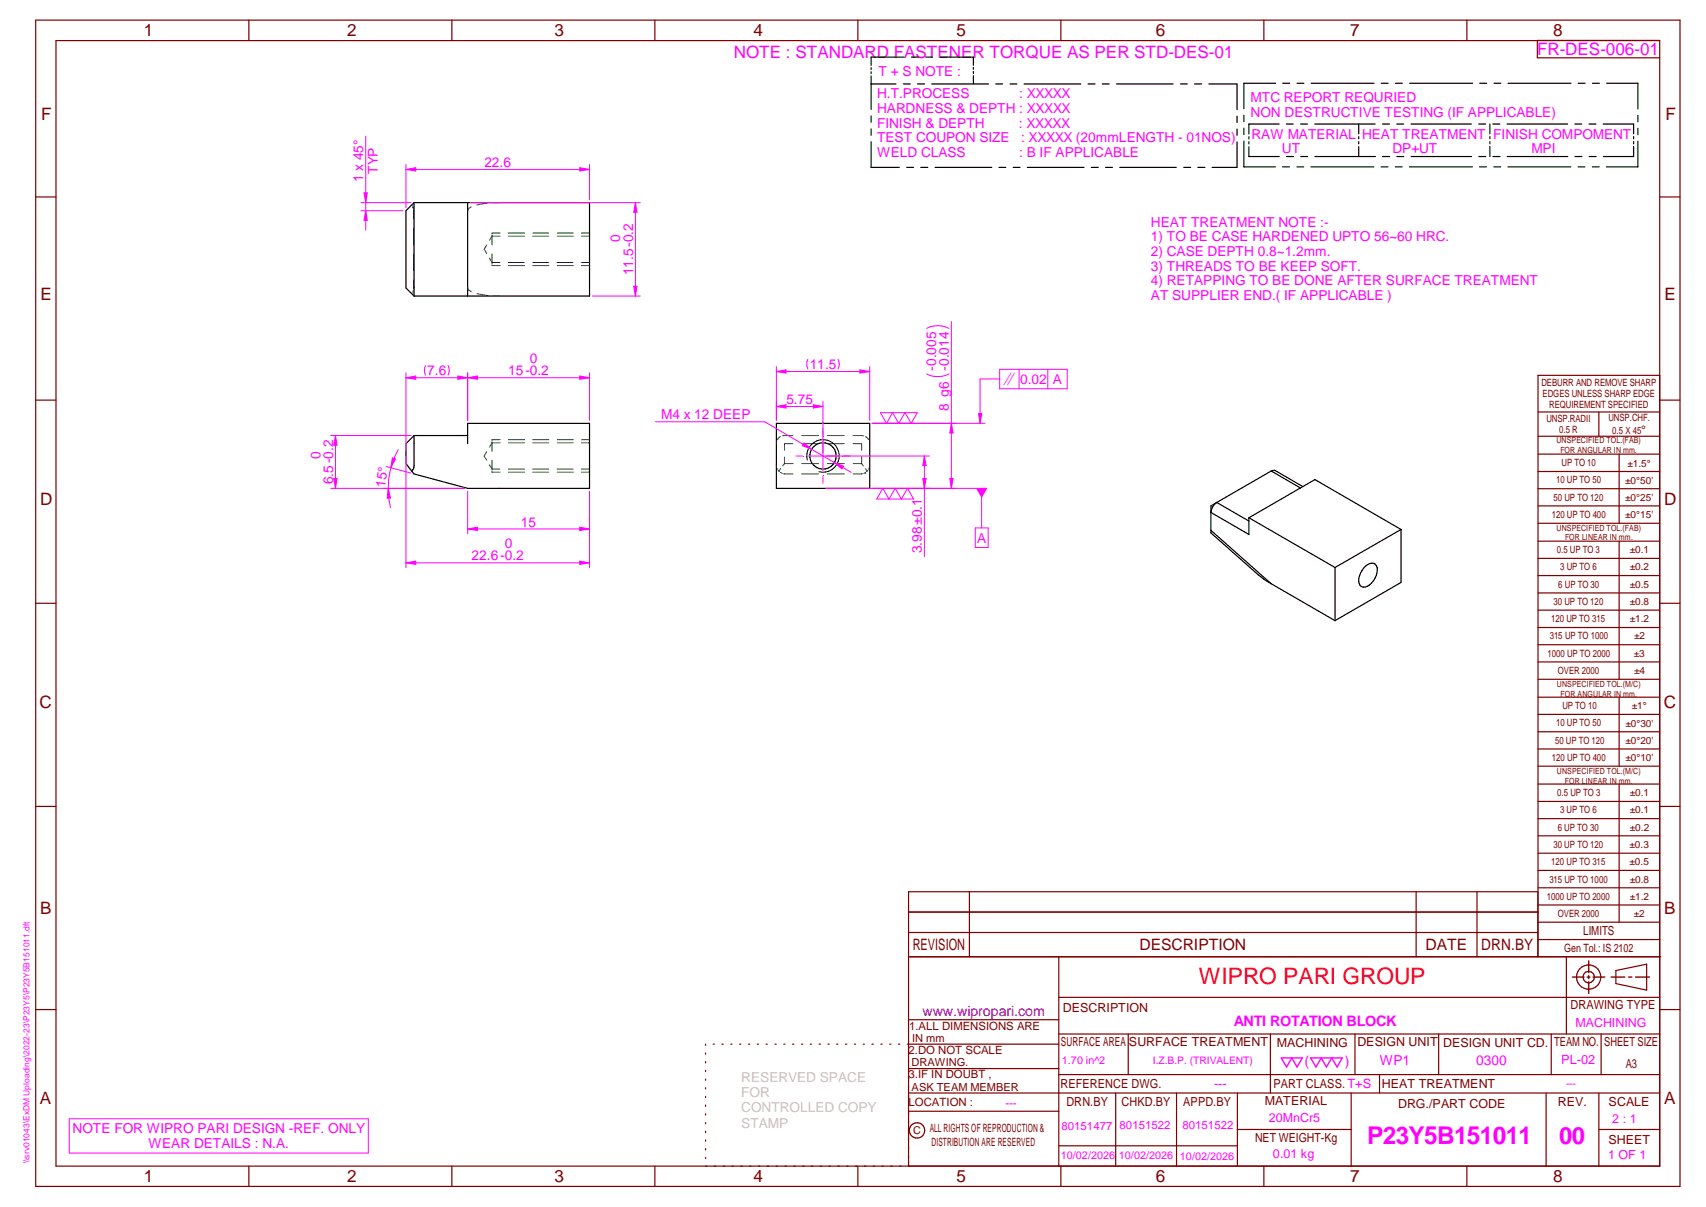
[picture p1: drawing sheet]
<svg xmlns="http://www.w3.org/2000/svg" width="420mm" height="297mm" viewBox="0 0 420 297" stroke-linecap="round" stroke-linejoin="round" font-family="sans-serif">
<g fill="none" stroke="#800000" stroke-width=".3">
<path d="M8.8 5h405v287h-405zM13.8 10h395v277h-395zM61.3 5v5M111.3 5v5M161.3 5v5M211.3 5v5M261.3 5v5M311.3 5v5M361.3 5v5M378.6 9.9v4.3h30.2M8.8 48.5h5M408.8 48.5h5"/>
<path d="M8.8 98.5h5M408.8 92.4h-30v143.1M408.8 98.5h5M378.8 101.4h30M378.8 107.4h30M378.8 111.8h30M378.8 116h30M393.8 101.4v6M398.8 111.8v17M378.8 120.3h30M378.8 124.5h30M378.8 128.8h30"/>
<path d="M378.8 133.2h30M378.8 137.4h30M398.8 133.2v34M8.8 148.5h5M378.8 141.6h30M378.8 145.9h30M378.8 150.2h30M378.8 154.4h30M378.8 158.7h30M408.8 148.5h5M378.8 162.9h30M378.8 167.2h30"/>
<path d="M378.8 171.6h30M378.8 175.8h30M398.8 171.6v17M8.8 198.5h5M378.8 180.1h30M378.8 184.3h30M378.8 188.6h30M378.8 193h30M378.8 197.2h30M398.8 193v33.9M408.8 198.5h5M238.7 219.5v16"/>
<path d="M348.8 219.5v16M363.8 219.5v16M378.8 201.5h30M378.8 205.7h30M378.8 210h30M378.8 214.2h30M378.8 218.5h30M223.8 235.5h185.2M223.8 229.5h154.9M223.8 224.5h154.9M260.8 235.5v51.5M378.7 235.5v-16h-154.9v67.5"/>
<path d="M378.8 222.7h30M378.8 226.9h30M378.8 231.2h30M385.8 235.5v19M398 238.8l7.5-1.5v6.4l-7.5-1.6zM8.8 248.5h5M173.8 257v.3M173.8 259.1v.3M175.6 257h.3M177.8 257h.3M180 257h.3M182.1 257h.3"/>
<path d="M184.4 257h.2M186.5 257h.3M188.7 257h.3M190.9 257h.3M193 257h.3M195.2 257h.3M197.4 257h.3M199.5 257h.3M201.7 257h.3M203.9 257h.3M206.1 257h.3M208.2 257h.4"/>
<path d="M210.4 257h.3M212.6 257h.3M214.7 257h.4M216.9 257h.3M219.1 257h.3M221.3 257h.3M223.8 251h37M260.8 257h-37.3M260.8 245.4h148M260.8 254.5h148M277.9 254.5v10M312.9 254.5v14.5"/>
<path d="M333.7 254.5v10M354.3 254.5v10M382 254.5v10M394.3 254.5v10M408.8 248.5h5M173.8 261.2v.4M173.8 263.4v.3M173.8 265.6v.3M173.8 267.7v.3M173.8 269.8v.3M173.8 271.9v.4M173.8 274.1v.3"/>
<path d="M173.8 276.3v.3M173.8 278.4v.3M223.8 263h37M223.8 273.5h37M260.8 264.5h148M274.8 269v18M289.8 269v18M304.7 278h28.1M304.7 269v18M332.8 269v18M339.8 264.5v4.5M380.8 269v18"/>
<path d="M393.8 269v18M393.8 278h15M408.8 269h-185M61.3 287v5M111.3 287v5M161.3 287v5M173.8 280.5v.3M173.8 282.7v.3M173.8 284.8v.3M211.3 287v5M260.8 282h43.9M261.3 287v5"/>
<path d="M311.3 287v5M361.3 287v5"/>
<circle cx="391.3" cy="240.5" r="2.99"/>
<circle cx="391.3" cy="240.5" r="1.4"/>
<circle cx="225.9" cy="278.2" r="1.89"/>
</g>
<path d="M228.2 92a6.3 6.3 0 0 0 5.5 0M233.7 80.8a5.9 5.9 0 0 0-5.5 0M214.9 104.2h20.6M233.9 117.8h.8l-.4 2.4zM203.4 120.2h32.1M17 275.3h73.7v8.5h-73.7z" fill="none" stroke="#f0f" stroke-width=".25"/>
<path d="M391.3 236.5v2.9M387.3 240.5h2.8M390.9 240.5h.7M391.3 240.1v.7M391.3 241.6v2.9M392.3 240.5h3M396.8 240.5h3.4M401.1 240.5h.8M402.8 240.5h3.5" fill="none" stroke="#800000" stroke-width=".34"/>
<g fill="none" stroke="#000" stroke-width=".3">
<path d="M102 107.2h13.2M102 107.2v7.4l-.1 .5-.5 .8M102 107.2l-2 2v4.9l1.4 1.8M115.2 109.2v-5h30v16h-30l-13.3-3.6-.5-.7M191.2 104.2h23v16h-23zM313.1 115.9l-13.4 7.8M313.1 115.9l1-.1 6.8 4M313.1 115.9l7.2 4.2M298.2 126.1v5l11.7 10.4 3.1 2.1M298.2 130.5l14.8 13.1M298.2 126.1l9.4 5.4v-4.1M299.7 123.7l-1.5 .8v1.6"/>
<path d="M299.7 123.7l7.9 4.5M299.7 123.7a3.2 3.2 0 0 0-1.5 2.4M307.6 127.4l21.2 12.3M307.6 127.4l16.2-9.4 21.2 12.3M328.8 139.7v13M335.8 139.8a2.21 2.21 0 0 1 2.9-.9 3.2 3.2 0 0 1-.5 4.1 2.52 2.52 0 0 1-2.9 1.4 2.54 2.54 0 0 1-.2-3.3zM345 130.3v13l-16.2 9.4M345 130.3l-16.2 9.4M313 143.6l15.8 9.1"/>
<circle cx="202.7" cy="112.2" r="3.2"/>
</g>
<g fill="none" stroke="#008000" stroke-width=".25">
<path d="M119.9 111.1l-.7 1.1 .7 1M120.5 114.4l.7 1h1.9M121.2 108.7v2.4M121.2 113.3v2.4M121.2 116v.2h2M123.2 108.2h-2v.2M123.2 109h-2l-.6 1M125.2 115.4h3.9M125.2 108.2h4M125.2 109h4M125.2 116.2h4M131.2 115.4h3.9"/>
<path d="M131.2 108.2h4M131.2 109h4M131.2 116.2h4M137.2 115.4h3.9M137.2 108.2h4M137.2 109h4M137.2 116.2h4M143.2 115.4h2M143.2 108.2h2M143.2 109h2M143.2 116.2h2M191.2 114.6v.2"/>
<path d="M191.3 115.1l.2 .4M191.3 108.7l-.1 .5M191.6 115.7l.2 .2M191.8 115.9l.2 .1M192.2 107.4l-.7 .8M192.2 116.3l.4 .2M192.3 115.3l-.5 .6M192.9 116.6h2.4M193.2 114.1h2.1M193.2 112.5v1.6M193.2 114.1l-.4 .6M195.3 107.2h-2.6"/>
<path d="M195.3 109.2h-2.1v1.6M197.4 107.2h4.2M197.4 109.2h4.2M197.4 116.6h4.2M197.5 114.1h4.1M203.7 107.2h4.2M203.7 109.2h4.2M203.7 116.6h4.2M203.8 114.1h4.2M210.1 107.2l2.6 .1M210.1 109.2h2.1v1.6M210.1 114.1h2.1"/>
<path d="M212.2 112.4v1.7M212.2 114.1l.4 .6M212.4 116.6h-2.3M213.1 115.3l.5 .6M213.2 116.3l-.5 .2M213.2 116.3h.1M213.2 107.5l.7 .7M213.7 115.7l-.3 .4M214.1 108.7l.1 .5M214.1 115.1h.1M214.1 115.1l-.2 .4M214.2 114.6v.2"/>
</g>
<path d="M198.8 113.2a4 4 0 0 1 3.6-5 4 4 0 0 1 4.3 4.4 4 4 0 0 1-5 3.5" fill="none" stroke="#000" stroke-width=".25"/>
<path d="M233.9 117.8h.8l-.4 2.4z" fill="#f0f"/>
<path d="M234.3 104.2l.4 2.4h-.8z" fill="none" stroke="#f0f" stroke-width=".25"/>
<path d="M234.3 104.2l.4 2.4h-.8z" fill="#f0f"/>
<path d="M234.3 79.1v41.1M191.2 98.8v4.7M202.7 98.8v12.7M191.2 100l2.4-.4v.8z" fill="none" stroke="#f0f" stroke-width=".25"/>
<path d="M191.2 100l2.4-.4v.8z" fill="#f0f"/>
<path d="M200.3 99.6l2.4 .4-2.4 .4z" fill="none" stroke="#f0f" stroke-width=".25"/>
<path d="M200.3 99.6l2.4 .4-2.4 .4z" fill="#f0f"/>
<path d="M191.2 90.2v13.3M191.2 91.4l2.4-.4v.8zM199 88.4a2.89 2.89 0 0 0 0 2.4M206.4 88.4a2.52 2.52 0 0 1 0 2.4M214.2 90.2v13.3M191.2 100h11.5" fill="none" stroke="#f0f" stroke-width=".25"/>
<path d="M191.2 91.4l2.4-.4v.8z" fill="#f0f"/>
<path d="M211.8 91l2.4 .4-2.4 .4z" fill="none" stroke="#f0f" stroke-width=".25"/>
<path d="M211.8 91l2.4 .4-2.4 .4z" fill="#f0f"/>
<path d="M191.2 91.4h23M203.4 112.2h25.5M227.3 117.8h.8l-.4 2.4zM214.9 120.2h14" fill="none" stroke="#f0f" stroke-width=".25"/>
<path d="M227.3 117.8h.8l-.4 2.4z" fill="#f0f"/>
<path d="M227.7 112.2l.4 2.4h-.8z" fill="none" stroke="#f0f" stroke-width=".25"/>
<path d="M227.7 112.2l.4 2.4h-.8z" fill="#f0f"/>
<path d="M100 112.4v27.3M227.7 112.2v24.8M100 138.5l2.4-.4v.8zM145.2 120.9v18.8" fill="none" stroke="#f0f" stroke-width=".25"/>
<path d="M100 138.5l2.4-.4v.8z" fill="#f0f"/>
<path d="M142.8 138.1l2.4 .4-2.4 .4z" fill="none" stroke="#f0f" stroke-width=".25"/>
<path d="M142.8 138.1l2.4 .4-2.4 .4z" fill="#f0f"/>
<path d="M115.2 91.7v11.8M142.8 92.5l2.4 .5-2.4 .3zM145.2 91.7v11.8M100 138.5h45.2" fill="none" stroke="#f0f" stroke-width=".25"/>
<path d="M142.8 92.5l2.4 .5-2.4 .3z" fill="#f0f"/>
<path d="M115.2 93l2.4-.5v.8z" fill="none" stroke="#f0f" stroke-width=".25"/>
<path d="M115.2 93l2.4-.5v.8z" fill="#f0f"/>
<path d="M100 91.7v19.2M104.8 90a2.52 2.52 0 0 0 0 2.3M110.4 90a2.52 2.52 0 0 1 0 2.3M112.8 92.5l2.4 .5-2.4 .3zM115.2 91.7v11.8M115.2 93h30" fill="none" stroke="#f0f" stroke-width=".25"/>
<path d="M112.8 92.5l2.4 .5-2.4 .3z" fill="#f0f"/>
<path d="M100 93l2.4-.5v.8z" fill="none" stroke="#f0f" stroke-width=".25"/>
<path d="M100 93l2.4-.5v.8z" fill="#f0f"/>
<path d="M100 93h15.2M81.4 107.2h19.9M82.6 107.2l.4 2.4h-.8zM81.4 120.2h33.1" fill="none" stroke="#f0f" stroke-width=".25"/>
<path d="M82.6 107.2l.4 2.4h-.8z" fill="#f0f"/>
<path d="M82.2 117.8h.8l-.4 2.4z" fill="none" stroke="#f0f" stroke-width=".25"/>
<path d="M82.2 117.8h.8l-.4 2.4z" fill="#f0f"/>
<path d="M82.6 107.2v13M115.2 120.9v10.5M142.8 129.8l2.4 .4-2.4 .4zM145.2 120.9v10.5" fill="none" stroke="#f0f" stroke-width=".25"/>
<path d="M142.8 129.8l2.4 .4-2.4 .4z" fill="#f0f"/>
<path d="M115.2 130.2l2.4-.4v.8z" fill="none" stroke="#f0f" stroke-width=".25"/>
<path d="M115.2 130.2l2.4-.4v.8z" fill="#f0f"/>
<path d="M95.1 114.8l6.1 1.6M96.6 112.7l.8 .2-1.1 2.2zM94.4 120.2h20.1M115.2 130.2h30" fill="none" stroke="#f0f" stroke-width=".25"/>
<path d="M96.6 112.7l.8 .2-1.1 2.2z" fill="#f0f"/>
<path d="M95.6 120.2l.6 2.4h-.8z" fill="none" stroke="#f0f" stroke-width=".25"/>
<path d="M95.6 120.2l.6 2.4h-.8z" fill="#f0f"/>
<path d="M100 41.7l2.4-.4v.8zM100 40.5v10.6M145.2 40.5v8.6M98.1 110.7a19.7 19.7 0 0 0-1.9 14.2" fill="none" stroke="#f0f" stroke-width=".25"/>
<path d="M102 49.9v23M102 49.9h43.2v23h-43.2M102 49.9l-2 2v19l2 2M115.2 49.9v23" fill="none" stroke="#000" stroke-width=".3"/>
<g fill="none" stroke="#008000" stroke-width=".25">
<path d="M101.4 50.5l.1 .1M101.7 50.9h.1M101.7 50.9l.1 .5M101.9 51.6v2.4M101.9 56.1v4.2M116.1 50.9a1.16 1.16 0 0 0-.9 1M120.1 50l-2.7 .5M121.2 57.9v2.4M121.5 49.9h1.4M123.2 57.4h-2v.2M123.2 58.1h-2l-.6 1M125.2 57.4h4"/>
<path d="M125.2 58.1h4M131.2 57.4h4M131.2 58.1h4M137.2 57.4h4M137.2 58.1h4M143.2 57.4h2M143.2 58.1h2M101.5 72.1l-.1 .1M101.8 71.3l-.1 .5M101.9 68.8v2.3M101.9 62.4v4.2M115.2 70.9l.3 .5 .6 .4"/>
<path d="M117.5 72.3l2.6 .4M119.9 60.3l-.7 1 .7 1.1M120.5 63.5l.7 1.1h1.9M121.2 62.5v2.4M121.2 65.2v.2h2M121.6 72.8l1.3 .1M125.2 64.6h3.9M125.2 65.4h4M131.2 64.6h3.9M131.2 65.4h4M137.2 64.6h3.9M137.2 65.4h4"/>
<path d="M143.2 64.6h2M143.2 65.4h2"/>
</g>
<path d="M100 41.7l2.4-.4v.8z" fill="#f0f"/>
<path d="M142.8 41.3l2.4 .4-2.4 .4z" fill="none" stroke="#f0f" stroke-width=".25"/>
<path d="M142.8 41.3l2.4 .4-2.4 .4z" fill="#f0f"/>
<path d="M100 41.7h45.2M115.9 49.9h41.8M156.5 49.9l.4 2.3h-.8zM145.9 72.9h11.8" fill="none" stroke="#f0f" stroke-width=".25"/>
<path d="M156.5 49.9l.4 2.3h-.8z" fill="#f0f"/>
<path d="M156.1 70.4h.8l-.4 2.5z" fill="none" stroke="#f0f" stroke-width=".25"/>
<path d="M156.1 70.4h.8l-.4 2.5z" fill="#f0f"/>
<path d="M88.9 51.9h10.4M88.9 49.9h12.4M89.7 47.5h.8l-.4 2.4zM156.5 49.9v23" fill="none" stroke="#f0f" stroke-width=".25"/>
<path d="M89.7 47.5h.8l-.4 2.4z" fill="#f0f"/>
<path d="M90.1 51.9l.4 2.3h-.8z" fill="none" stroke="#f0f" stroke-width=".25"/>
<path d="M90.1 51.9l.4 2.3h-.8z" fill="#f0f"/>
<path d="M90.1 33.5v23.1M161.4 103.8h26.9l21.3 12.4M205.5 113.8l2.3 .9-.5 .7z" fill="none" stroke="#f0f" stroke-width=".25"/>
<path d="M205.5 113.8l2.3 .9-.5 .7z" fill="#f0f"/>
<path d="M198 109l1.9 1.6-2.3-.9z" fill="none" stroke="#f0f" stroke-width=".25"/>
<path d="M198 109l1.9 1.6-2.3-.9z" fill="#f0f"/>
<path d="M241.8 120.2v9.7" fill="none" stroke="#f0f" stroke-width=".25"/>
<path d="M240.4 120.2h2.8l-1.4 2.4z" fill="#f0f"/>
<path d="M241.4 93.3v10.9M214.9 120.2h28.1M240.2 129.9h3.2v4.8h-3.2z" fill="none" stroke="#f0f" stroke-width=".25"/>
<path d="M241 101.8h.8l-.4 2.4z" fill="#f0f"/>
<path d="M241.4 93.3h4.8M246.2 90.9h16.6v4.8h-16.6zM251 90.9v4.8M258.1 90.9v4.8M199.1 112.2h7.2M202.7 108.6v7.2M214.9 104.2h27.7M241 101.8h.8l-.4 2.4z" fill="none" stroke="#f0f" stroke-width=".25"/>
<path d="M207.8 112.2h1.3M209.3 112.2h.1" fill="none" stroke="#f0f" stroke-width=".25"/>
<path d="M202.7 105.5h.1M202.7 105.8v1.3" fill="none" stroke="#f0f" stroke-width=".25"/>
<path d="M195.9 112.2h.1M196.2 112.2h1.4" fill="none" stroke="#f0f" stroke-width=".25"/>
<path d="M202.7 117.3v1.4M202.7 118.9v.1M214.7 104.2h10.6M216.8 101.6h9.1l-1.5 2.6-1.5-2.6-1.6 2.6-1.5-2.6-1.5 2.6zM217.4 120.2l1.5 2.6 1.6-2.6 1.5 2.6 1.5-2.6 1.5 2.6h-9.1z" fill="none" stroke="#f0f" stroke-width=".25"/>
<path d="M315.5 260.3h5.2l-1.3 2.3-1.2-2.3-1.3 2.3zM322.8 260.3h7.8l-1.3 2.3-1.3-2.3-1.3 2.3-1.3-2.3-1.3 2.3z" fill="none" stroke="#f0f" stroke-width=".34"/>
<g fill="none" stroke="#000" stroke-width=".3">
<path d="M214.5 16.6v.5M214.5 17.7v.4M214.5 18.7v8.2M222.7 14.1h-8.2v2M224.5 14.1h1.7M228 14.1h1.7M231.5 14.1h8.2v1.9M239.7 16.6v.5M239.7 17.6v.5M239.7 18.6v2.1M214.5 28.5v1.6M214.5 31.7v1.6"/>
<path d="M214.5 34.9v6.3h7M214.5 20.7h6.2M222.5 20.7h1.7M226 20.7h1.7M229.5 20.7h13.9M245.2 20.7h1.7M248.7 20.7h1.7M252.2 20.7h14M268 20.7h1.7M271.5 20.7h1.7M275 20.7h13.9M290.7 20.7h1.7"/>
<path d="M294.2 20.7h1.7M297.7 20.7h7v6.3M304.7 28.6v1.5M304.7 31.8v1.5M304.7 34.9v6.3h-6.2M306.4 28.4v1.5M306.4 31.5v1.6M306.4 34.7v6.4h7.7M307.6 36.1v2.4h7.5M307.6 33.7v.5M307.6 34.9v.5M314.1 20.5h-7.7v6.3"/>
<path d="M315 30.5h-7.4v2.5M315.9 20.5h1.7M316.8 30.5h1.7M316.9 38.5h1.6M319.4 20.5h1.7M320.3 30.5h1.7M320.4 38.5h1.7M322.9 20.5h15.5M323.8 30.5h14.9M323.8 38.5h14.9M334.6 30.5v2.4M334.6 33.6v.6"/>
<path d="M334.6 34.8v.6M334.6 36.1v2.4M340.2 20.5h1.7M340.5 30.5h1.7M340.5 38.5h1.8M343.7 20.5h1.7M344 30.5h1.7M344 38.5h1.7M347.2 20.5h15.5M347.5 30.5h14.9M347.5 38.5h14.9M364.2 30.5h1.7"/>
<path d="M364.2 38.5h1.7M364.4 20.5h1.7M366.9 30.5v2.4M366.9 33.6v.6M366.9 34.8v.6M366.9 36.1v2.4M367.7 30.5h1.7M367.7 38.5h1.7M368 20.5h1.6M371.2 30.5h14.9M371.2 38.5h14.9M371.4 20.5h15.5"/>
<path d="M387.8 30.5h1.7M387.9 38.5h1.7M388.7 20.5h1.7M391.4 30.5h1.7M391.4 38.5h1.7M392.2 20.5h1.7M394.8 30.5h7.5v2.4M395.7 20.5h7.7v6.3M402.3 33.6v.6M402.3 34.8v.6M402.3 36.1v2.4h-7.4M403.4 28.4v1.6"/>
<path d="M403.4 31.6v1.5M403.4 34.8v6.3h-7.8M223.3 41.2h1.7M226.8 41.2h1.7M230.3 41.2h14M246 41.2h1.7M249.5 41.2h1.7M253 41.2h14M268.8 41.2h1.7M272.3 41.2h1.7M275.8 41.2h13.9M291.5 41.2h1.7"/>
<path d="M295 41.2h1.7M315.9 41.1h1.7M319.4 41.1h1.7M322.9 41.1h15.5M340.1 41.1h1.7M343.7 41.1h1.6M347.1 41.1h15.5M364.4 41.1h1.7M367.9 41.1h1.7M371.4 41.1h15.5M388.7 41.1h1.6M392.2 41.1h1.7"/>
</g>
<text font-size="6" fill="#f0f" x="336.8" y="281.6">P23Y5B151011</text>
<text font-size="5.9" fill="#f0f" x="384" y="281.6">00</text>
<text font-size="5.6" fill="#f00" x="295.3" y="242.2">WIPRO PARI GROUP</text>
<g font-size="4.2" fill="#800000">
<text x="35.4" y="9">1</text>
<text x="85.5" y="8.9">2</text>
<text x="136.6" y="9">3</text>
<text x="185.6" y="9">4</text>
<text x="235.6" y="9">5</text>
<text x="284.6" y="8.8">6</text>
<text x="332.6" y="9">7</text>
<text x="382.6" y="9">8</text>
<text x="10.1" y="29.6">F</text>
<text x="410.2" y="29.6">F</text>
<text x="9.9" y="73.9">E</text>
<text x="409.9" y="73.9">E</text>
<text x="9.9" y="124.2">D</text>
<text x="409.9" y="124.2">D</text>
<text x="9.7" y="174.3">C</text>
<text x="409.7" y="174.3">C</text>
<text x="9.9" y="225">B</text>
<text x="409.8" y="225">B</text>
<text x="9.8" y="271.7">A</text>
<text x="409.8" y="271.7">A</text>
<text x="35.4" y="291">1</text>
<text x="85.5" y="290.9">2</text>
<text x="136.6" y="291">3</text>
<text x="185.6" y="291">4</text>
<text x="235.6" y="291">5</text>
<text x="284.6" y="290.8">6</text>
<text x="332.6" y="291">7</text>
<text x="382.6" y="291">8</text>
</g>
<g font-size="4.2" fill="#f0f">
<text x="180.7" y="14.3">NOTE : STANDARD FASTENER TORQUE AS PER STD-DES-01</text>
<text x="378.6" y="13.6">FR-DES-006-01</text>
</g>
<g font-size="3.9" fill="#800000">
<text x="224.8" y="233.8">REVISION</text>
<text x="280.7" y="233.8">DESCRIPTION</text>
<text x="351.1" y="233.8">DATE</text>
<text x="364.8" y="233.8">DRN.BY</text>
</g>
<text font-size="3.7" fill="#f0f" x="247" y="94.5">i</text>
<text font-size="3.6" fill="#f0f" x="303.9" y="252.6">ANTI ROTATION BLOCK</text>
<text font-size="3.5" fill="#00f" x="227.2" y="250">www.wipropari.com</text>
<g font-size="3.5" fill="#f0f">
<text x="321.3" y="262.3">(</text>
<text x="331.2" y="262.3">)</text>
</g>
<g font-size="3.4" fill="#f0f">
<text x="216.4" y="18.7">T + S NOTE :</text>
<text x="216" y="24.2">H.T.PROCESS</text>
<text x="216" y="27.8">HARDNESS &amp; DEPTH : XXXXX</text>
<text x="251" y="24.2">: XXXXX</text>
<text x="308" y="25.2">MTC REPORT REQURIED</text>
<text x="308" y="28.8">NON DESTRUCTIVE TESTING (IF APPLICABLE)</text>
<text x="216" y="31.4">FINISH &amp; DEPTH</text>
<text x="216" y="35">TEST COUPON SIZE</text>
<text x="250.9" y="31.4">: XXXXX</text>
<text x="251.5" y="35">: XXXXX (20mmLENGTH - 01NOS)</text>
<text x="308.2" y="34.2">RAW MATERIAL HEAT TREATMENT FINISH COMPOMENT</text>
<text x="119.3" y="41.1">22.6</text>
<text x="216" y="38.6">WELD CLASS</text>
<text x="251" y="38.6">: B IF APPLICABLE</text>
<text x="315.7" y="37.8">UT</text>
<text x="342.9" y="37.8">DP+UT</text>
<text x="377.2" y="37.8">MPI</text>
<text x="89.5" y="44.8" transform="rotate(-90 89.5 44.8)">1 x 45°</text>
<text x="93.1" y="42.8" transform="rotate(-90 93.1 42.8)">TYP</text>
<text x="152.8" y="59.6" transform="rotate(-90 152.8 59.6)">0</text>
<text x="283.5" y="55.8">HEAT TREATMENT NOTE :-</text>
<text x="283.5" y="59.4">1) TO BE CASE HARDENED UPTO 56~60 HRC.</text>
<text x="283.5" y="63">2) CASE DEPTH 0.8~1.2mm.</text>
<text x="155.9" y="67.8" transform="rotate(-90 155.9 67.8)">11.5-0.2</text>
<text x="283.5" y="66.6">3) THREADS TO BE KEEP SOFT.</text>
<text x="283.5" y="70.2">4) RETAPPING TO BE DONE AFTER SURFACE TREATMENT</text>
<text x="283.5" y="73.8">AT SUPPLIER END.( IF APPLICABLE )</text>
<text x="130.5" y="89.2">0</text>
<text x="105.2" y="92.3">7.6</text>
<text x="125.2" y="92.3">15-0.2</text>
<text x="199.4" y="90.8">11.5</text>
<text x="230.6" y="91.2" transform="rotate(-90 230.6 91.2)">-0.005</text>
<text x="233.7" y="91.2" transform="rotate(-90 233.7 91.2)">-0.014</text>
<text x="251.2" y="94.5">0.02 A</text>
<text x="193.7" y="99.4">5.75</text>
<text x="233.7" y="101" transform="rotate(-90 233.7 101)">8 g6</text>
<text x="162.8" y="103.2">M4 x 12 DEEP</text>
<text x="78.9" y="112.9" transform="rotate(-90 78.9 112.9)">0</text>
<text x="82" y="119.2" transform="rotate(-90 82 119.2)">6.5-0.2</text>
<text x="94.9" y="120.1" transform="rotate(-82 94.9 120.1)">15°</text>
<text x="128.3" y="129.6">15</text>
<text x="116.2" y="137.9">22.6-0.2</text>
<text x="124.3" y="134.8">0</text>
<text x="227.1" y="136.1" transform="rotate(-90 227.1 136.1)">3.98±0.1</text>
<text x="240.7" y="133.6">A</text>
<text x="339.8" y="262.2">WP1</text>
<text x="363.6" y="262">0300</text>
<text x="17.9" y="278.9">NOTE FOR WIPRO PARI DESIGN -REF. ONLY</text>
<text x="36.6" y="282.5">WEAR DETAILS : N.A.</text>
</g>
<g font-size="3.4" fill="#c0c0c0">
<text x="182.6" y="266.2">RESERVED SPACE</text>
<text x="182.6" y="270">FOR</text>
<text x="182.6" y="273.7">CONTROLLED COPY</text>
<text x="182.6" y="277.5">STAMP</text>
</g>
<g font-size="3.1" fill="#800000">
<text x="389.9" y="230.2">LIMITS</text>
<text x="261.8" y="249">DESCRIPTION</text>
<text x="386.8" y="248.4">DRAWING TYPE</text>
<text x="261.3" y="257.5">SURFACE AREA</text>
<text x="278" y="257.5">SURFACE TREATMENT</text>
<text x="314.5" y="257.6">MACHINING</text>
<text x="334.3" y="257.5">DESIGN UNIT</text>
<text x="355.4" y="257.6">DESIGN UNIT CD.</text>
<text x="382.8" y="257.3">TEAM NO.</text>
<text x="395.1" y="257.4">SHEET SIZE</text>
<text x="400.4" y="262.8">A3</text>
<text x="261.2" y="267.8">REFERENCE DWG.</text>
<text x="313.6" y="267.7">PART CLASS. T+S</text>
<text x="340.3" y="267.7">HEAT TREATMENT</text>
<text x="262.6" y="272.2">DRN.BY</text>
<text x="276.2" y="272.1">CHKD.BY</text>
<text x="291.4" y="272.2">APPD.BY</text>
<text x="311.5" y="272">MATERIAL</text>
<text x="344.3" y="272.6">DRG./PART CODE</text>
<text x="383.7" y="272.2">REV.</text>
<text x="396.2" y="272.3">SCALE</text>
<text x="309.1" y="280.9">NET WEIGHT-Kg</text>
<text x="396.1" y="281.4">SHEET</text>
</g>
<g font-size="3.1" fill="#f0f">
<text x="388" y="252.8">MACHINING</text>
<text x="384.5" y="261.9">PL-02</text>
<text x="299" y="267.8">---</text>
<text x="312.5" y="276.1">20MnCr5</text>
<text x="397.1" y="276.4">2 : 1</text>
<text x="313.5" y="285.1">0.01 kg</text>
<text x="396.1" y="285.3">1 OF 1</text>
</g>
<text font-size="3" fill="#800000" x="404.2" y="106.8">°</text>
<g font-size="2.8" fill="#800000">
<text x="385.2" y="234.4">Gen Tol.: IS 2102</text>
<text x="223.9" y="253.4">1.ALL DIMENSIONS ARE</text>
<text x="223.8" y="259.3">2.DO NOT SCALE</text>
<text x="223.8" y="265.4">3.IF IN DOUBT ,</text>
<text x="223.8" y="272.2">LOCATION :</text>
<text x="229" y="278.7">ALL RIGHTS OF REPRODUCTION &amp;</text>
<text x="229.4" y="282.1">DISTRIBUTION ARE RESERVED</text>
</g>
<g font-size="2.8" fill="#f0f">
<text x="247.6" y="272.4">---</text>
<text x="261.4" y="278">80151477</text>
<text x="275.7" y="277.7">80151522</text>
<text x="291.2" y="277.9">80151522</text>
</g>
<g font-size="2.7" fill="#800000">
<text x="224.7" y="256.4">IN mm</text>
<text x="224.5" y="262.4">DRAWING.</text>
<text x="224.5" y="268.4">ASK TEAM MEMBER</text>
<text x="224.9" y="279.2">C</text>
</g>
<g font-size="2.7" fill="#f0f">
<text x="261.5" y="261.9">1.70 in^2</text>
<text x="261.3" y="285.2">10/02/2026</text>
<text x="275.6" y="285.2">10/02/2026</text>
<text x="290.6" y="285.4">10/02/2026</text>
</g>
<g font-size="2.5" fill="#800000">
<text x="379.6" y="95">DEBURR AND REMOVE SHARP</text>
<text x="379.9" y="97.7">EDGES UNLESS SHARP EDGE</text>
<text x="381.5" y="100.5">REQUIREMENT SPECIFIED</text>
<text x="380.9" y="103.8">UNSP.RADII</text>
<text x="384" y="106.6">0.5 R</text>
<text x="396.1" y="103.6">UNSP.CHF.</text>
<text x="397.1" y="106.8">0.5 X 45</text>
<text x="383.2" y="119">10 UP TO 50</text>
<text x="384.6" y="114.7">UP TO 10</text>
<text x="400.3" y="119">±0°50'</text>
<text x="400.8" y="114.8">±1.5°</text>
<text x="382.6" y="123.2">50 UP TO 120</text>
<text x="400.3" y="123.2">±0°25'</text>
<text x="382.2" y="127.4">120 UP TO 400</text>
<text x="400.3" y="127.4">±0°15'</text>
<text x="383.4" y="136.1">0.5 UP TO 3</text>
<text x="401.4" y="136.1">±0.1</text>
<text x="384.2" y="140.4">3 UP TO 6</text>
<text x="401.4" y="140.3">±0.2</text>
<text x="382.6" y="148.8">30 UP TO 120</text>
<text x="383.8" y="144.6">6 UP TO 30</text>
<text x="401.4" y="148.9">±0.8</text>
<text x="401.4" y="144.7">±0.5</text>
<text x="382" y="153.1">120 UP TO 315</text>
<text x="401.4" y="153.1">±1.2</text>
<text x="381.2" y="161.6">1000 UP TO 2000</text>
<text x="381.7" y="157.4">315 UP TO 1000</text>
<text x="402.4" y="161.6">±3</text>
<text x="402.5" y="157.4">±2</text>
<text x="383.7" y="165.9">OVER 2000</text>
<text x="402.5" y="165.9">±4</text>
<text x="383.2" y="178.8">10 UP TO 50</text>
<text x="384.8" y="174.5">UP TO 10</text>
<text x="400.3" y="178.8">±0°30'</text>
<text x="401.9" y="174.6">±1°</text>
<text x="383" y="183">50 UP TO 120</text>
<text x="400.3" y="183.1">±0°20'</text>
<text x="382.2" y="187.3">120 UP TO 400</text>
<text x="400.3" y="187.3">±0°10'</text>
<text x="383.5" y="195.9">0.5 UP TO 3</text>
<text x="401.4" y="196">±0.1</text>
<text x="384.2" y="200.1">3 UP TO 6</text>
<text x="401.4" y="200.2">±0.1</text>
<text x="382.6" y="208.7">30 UP TO 120</text>
<text x="383.7" y="204.4">6 UP TO 30</text>
<text x="401.4" y="208.7">±0.3</text>
<text x="401.4" y="204.4">±0.2</text>
<text x="382" y="213">120 UP TO 315</text>
<text x="401.4" y="212.9">±0.5</text>
<text x="381" y="221.4">1000 UP TO 2000</text>
<text x="381.6" y="217.2">315 UP TO 1000</text>
<text x="401.4" y="221.4">±1.2</text>
<text x="401.4" y="217.2">±0.8</text>
<text x="383.7" y="225.7">OVER 2000</text>
<text x="402.4" y="225.7">±2</text>
</g>
<g font-size="2.5" fill="#f0f">
<text x="283.9" y="261.9">I.Z.B.P. (TRIVALENT)</text>
<text x="385.7" y="267.5">---</text>
</g>
<g font-size="2.1" fill="#800000">
<text x="383.3" y="109.1">UNSPECIFIED TOL.(FAB)</text>
<text x="384.3" y="111.4">FOR ANGULAR IN mm.</text>
<text x="383.4" y="130.6">UNSPECIFIED TOL.(FAB)</text>
<text x="385.4" y="133">FOR LINEAR IN mm.</text>
<text x="383.4" y="169">UNSPECIFIED TOL.(M/C)</text>
<text x="384.3" y="171.4">FOR ANGULAR IN mm.</text>
<text x="383.4" y="190.5">UNSPECIFIED TOL.(M/C)</text>
<text x="385.4" y="192.8">FOR LINEAR IN mm.</text>
</g>
<text font-size="2.1" fill="#f0f" x="7.2" y="286.3" transform="rotate(-90 7.2 286.3)">\\srv01043\ExDM Uploading\2022-23\P23Y5\P23Y5B151011.dft</text>
</svg>
